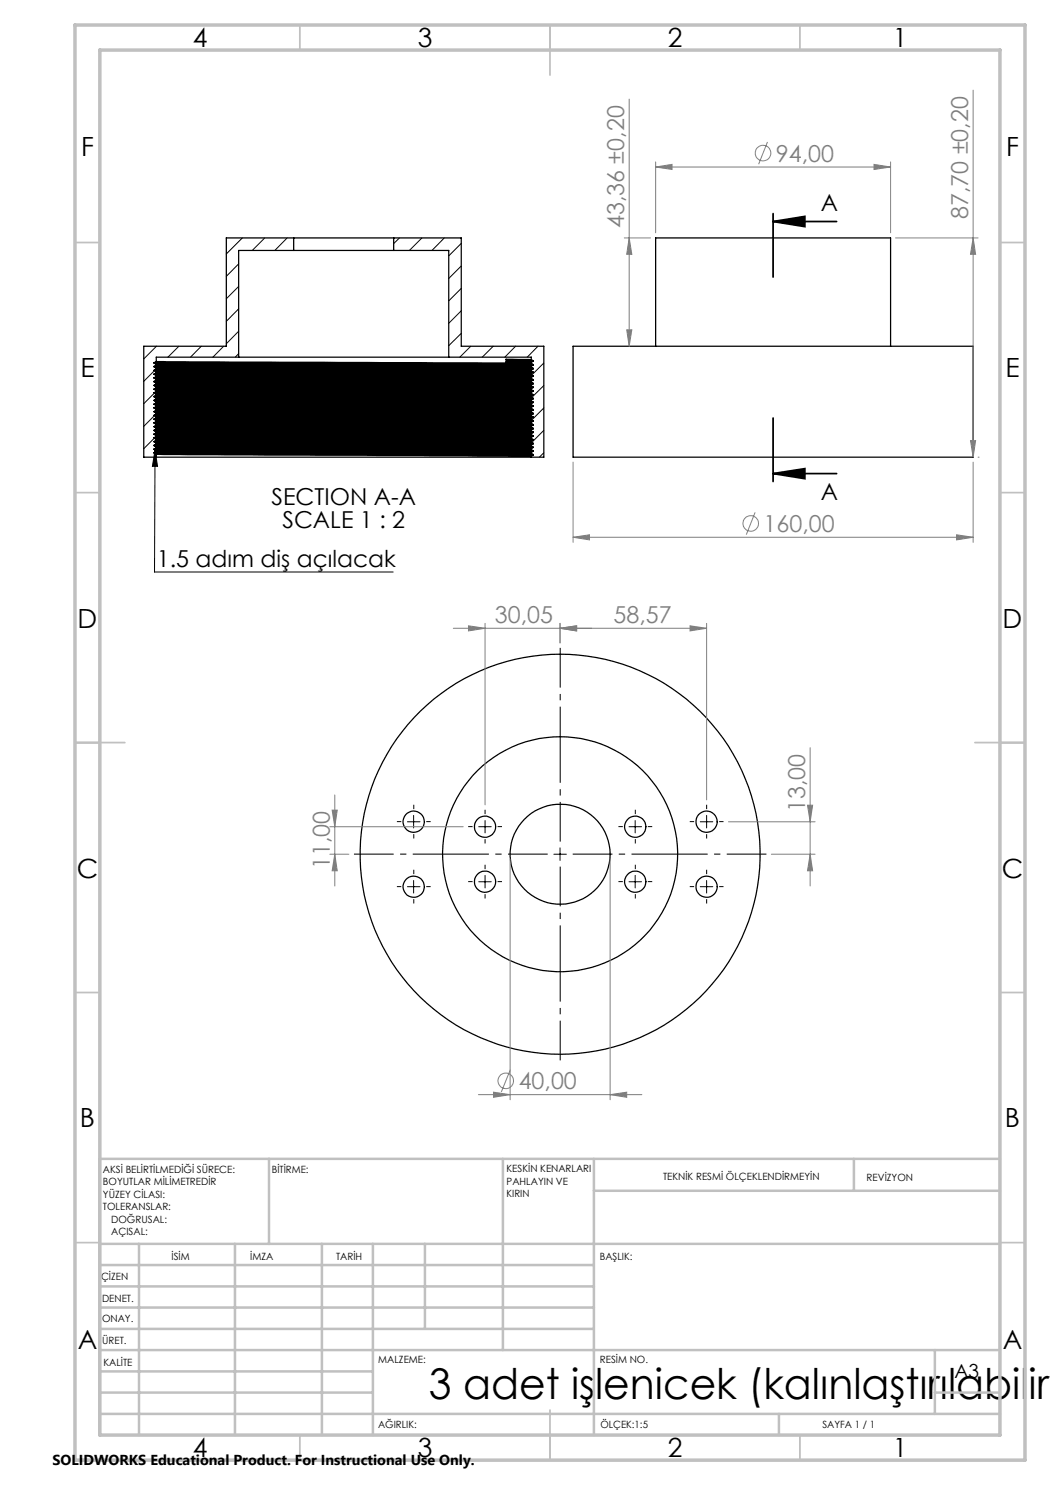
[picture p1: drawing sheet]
<svg xmlns="http://www.w3.org/2000/svg" width="210mm" height="297mm" viewBox="0 0 210 297" stroke-linecap="round" stroke-linejoin="round" font-family="sans-serif">
<g fill="none" stroke="#000" stroke-width=".25">
<path d="M58.7 50.1h20M58.7 47.6h20M58.7 50.1h-11v21.3M58.7 47.6h-13.4v21.6h-16.5v22.2h2.5M58.7 47.6v2.5M78.7 50.1h11v21.3M78.7 47.6v2.5M78.7 47.6h13.6v21.6h16.5v22.2h-2.5M30.8 72.5l75.6 .4M30.8 73.3l75.6 .4M30.8 77l75.6 .4M30.8 79.3l75.6 .4"/>
<path d="M30.8 74l75.7 .4M30.8 74.8l75.6 .3M30.8 75.5l75.6 .4M30.8 76.3l75.6 .4M30.8 78.5l75.6 .4M30.8 77.8l75.6 .3M30.8 74.1l.5 .3M30.8 74.1l75.8 .4M30.8 75.6l.5 .2v.3M30.8 75.6l75.8 .4M30.8 74.9l.5 .2M30.8 74.9l75.8 .3"/>
<path d="M30.8 73.4l.5 .2M30.8 73.4l75.8 .4M30.8 79.4l.5 .2M30.8 79.4l75.8 .4M30.8 72.6l.5 .2M30.8 72.6l75.8 .4M30.8 76.4l.5 .2M30.8 76.4l75.8 .4M30.8 78.6l.5 .3M30.8 78.6l75.8 .4M30.8 77.1l.5 .3M30.8 77.1l75.8 .4"/>
<path d="M30.8 77.9l.5 .2M30.8 77.9l75.8 .3M30.8 79.3v.1M30.8 76.3v.1M30.8 74.8v.1M30.8 73.3v.1M30.8 74v.1M30.8 77.8v.1M30.8 75.5v.1M30.8 72.5v.1M30.8 77v.1M30.8 78.5v.1"/>
<path d="M31.3 79.1l73 .3h2l.3 .4M31.3 72.3l75 .4M31.3 79.6h.1M31.3 79.8l75 .4M31.3 76.6h.1M31.3 76.8l75 .4M31.3 78.9h.1M31.3 72.8h.1M31.3 73.1l75 .3M31.3 74.4h.1M31.3 74.5l75 .4M31.3 75.1h.1"/>
<path d="M31.3 75.3l75 .4M31.3 73.6l75 .4M31.3 73.8l75 .4M31.3 76.1l75 .3M31.3 78.1h.1M31.3 78.3l75 .4M31.3 77.4h.1M31.3 77.5l75 .4M31.3 72.3l-.5 .2M31.3 79.8l-.5 .2M31.3 73.1l-.5 .2M31.3 76.8l-.5 .2"/>
<path d="M31.3 79.1l-.5 .2M31.3 73.8l-.5 .2M31.3 74.5l-.5 .3M31.3 75.3l-.5 .2M31.3 76.1l-.5 .2M31.3 78.3l-.5 .2M31.3 77.5l-.5 .3M31.3 72.8v.3M31.3 73.6v.2M31.3 74.4v.1M31.3 75.1v.2M31.3 76.6v.2"/>
<path d="M31.3 77.4v.1M31.3 78.1v.2M31.3 78.9v.2M31.3 79.6v.2M31.3 79.6l75 .4M31.3 76.6l75 .4M31.3 78.9l75 .3M31.3 72.9l75 .3M31.3 74.4l75 .4M31.3 75.1l75 .4M31.3 75.9l75 .3M31.3 78.1l75 .4"/>
<path d="M31.3 77.4l75 .3M47.7 71.4h42M47.7 71.4h-16.4v.9M89.7 71.4h16.6v.5M101.2 71.9h5.1M101.2 72.4l5.1 .1M101.2 71.9v.5M101.2 71.9l.4 .2M101.6 72.1l5 .1M101.6 72.2h5M101.6 72.2l-.4 .2M101.6 72.1v.1"/>
<path d="M106.3 78.7l.3 .3M106.3 77.9l.3 .3M106.3 77.2l.3 .3M106.3 76.4l.3 .4M106.3 75.7l.3 .3M106.3 74.9l.3 .3M106.3 74.2l.3 .3M106.3 73.4l.3 .4M106.3 72.7l.3 .3M106.3 71.9l.3 .3M106.3 72.5v.2M106.3 73.2v.2"/>
<path d="M106.3 74v.2M106.3 74.8v.1M106.3 75.5v.2M106.3 76.2v.2M106.3 77v.2M106.3 77.7v.2M106.3 78.5v.2M106.3 79.2v.2M106.3 80v.2M106.6 79.8l-.3 .2M106.6 79l-.3 .2M106.6 78.2l-.3 .3"/>
<path d="M106.6 77.5l-.3 .2M106.6 76.8l-.3 .2M106.6 76l-.3 .2M106.6 75.2l-.3 .3M106.6 74.5l-.3 .3M106.6 73.8l-.3 .2M106.6 73l-.3 .2M106.6 72.2l-.3 .3M106.6 72.2h.1M114.6 69.2h80v22.2h-80zM131.1 69.2v-21.6h47v21.6M30.8 90.5l75.6 .4"/>
<path d="M30.8 80l75.6 .4M30.8 84.5l75.6 .4M30.8 83l75.6 .4M30.8 83.8l75.6 .3M30.8 81.5l75.6 .4M30.8 82.3l75.6 .4M30.8 85.3l75.6 .4M30.8 89.8l75.6 .3M30.8 86l75.6 .4M30.8 87.5l75.6 .4M30.8 89l75.6 .4M30.8 86.8l75.6 .3"/>
<path d="M30.8 88.3l75.7 .3M30.8 80.8l75.6 .3M30.8 86.9l.5 .2M30.8 86.9l75.8 .3M30.8 88.4l.5 .2M30.8 88.4l75.8 .4M30.8 87.6l.5 .3M30.8 87.6l75.8 .4M30.8 80.1l.5 .3M30.8 80.1l75.8 .4M30.8 89.1l.5 .3M30.8 89.1l75.8 .4"/>
<path d="M30.8 84.6l.5 .3M30.8 84.6l75.8 .4M30.8 89.9l.5 .2M30.8 89.9l75.8 .3M30.8 85.4l.5 .2M30.8 85.4l75.8 .4M30.8 83.9l.5 .2M30.8 83.9l75.8 .3M30.8 90.6l.5 .3M30.8 90.6l75.8 .4M30.8 83.1l.5 .3M30.8 83.1l75.8 .4"/>
<path d="M30.8 82.4l.5 .2M30.8 82.4l75.8 .4M30.8 81.6l.5 .3M30.8 81.6l75.8 .4M30.8 80.9l.5 .2M30.8 80.9l75.8 .3M30.8 86l.5 .4M30.8 86.1l75.8 .4M30.8 87.5v.1M30.8 86.8v.1M30.8 89v.1M30.8 80v.1"/>
<path d="M30.8 83.8v.1M30.8 89.8v.1M30.8 90.5v.1M30.8 83v.1M30.8 85.3v.1M30.8 81.5v.1M30.8 80.8v.1M30.8 88.3v.1M30.8 82.3v.1M30.8 84.5v.1M31.3 90.1h.1M31.3 90.3l75 .4"/>
<path d="M31.3 84.1h.1M31.3 84.3l75 .4M31.3 83.4h.1M31.3 83.5l75 .4M31.3 81.1h.1M31.3 81.3l75 .4M31.3 82.6h.1M31.3 82.8l75 .4M31.3 81.9h.1M31.3 82.1l75 .3M31.3 84.9h.1M31.3 85.1l75 .3"/>
<path d="M31.3 89.4h.1M31.3 89.5l75 .4M31.3 85.6h.1M31.3 85.8l75 .4M31.3 87.1h.1M31.3 87.3l75 .4M31.3 88.6h.1M31.3 88.8l75 .4M31.3 86.4h.1M31.3 86.5l75 .4M31.3 87.9l75 .3M31.3 88l75 .4"/>
<path d="M31.3 80.4h.1M31.3 80.5l75 .4M31.3 90.9h.1M31.3 91.4h75M31.3 90.3l-.5 .2M31.3 84.3l-.5 .2M31.3 82.8l-.5 .2M31.3 83.5l-.5 .3M31.3 81.3l-.5 .2M31.3 82.1l-.5 .2M31.3 85.1l-.5 .2M31.3 89.5l-.5 .3"/>
<path d="M31.3 85.8l-.5 .2M31.3 87.3l-.5 .2M31.3 88.8l-.5 .2M31.3 86.5l-.5 .3M31.3 88l-.5 .3M31.3 80.5l-.5 .3M31.3 80.4v.1M31.3 81.1v.2M31.3 81.9v.2M31.3 82.6v.2M31.3 83.4v.1M31.3 84.1v.2"/>
<path d="M31.3 84.9v.2M31.3 85.6v.2M31.3 86.4v.1M31.3 87.1v.2M31.3 87.9v.1M31.3 88.6v.2M31.3 89.4v.1M31.3 90.1v.2M31.3 90.9v.5M31.3 90.9l75 .3M31.3 90.1l75 .4M31.3 84.1l75 .4"/>
<path d="M31.3 83.4l75 .3M31.3 81.1l75 .4M31.3 82.6l75 .4M31.3 81.9l75 .3M31.3 84.9l75 .3M31.3 89.4l75 .3M31.3 85.6l75 .4M31.3 87.1l75 .4M31.3 88.6l75 .4M31.3 86.4l75 .3M31.3 80.4l75 .3M106.3 90.7l.3 .3"/>
<path d="M106.3 89.9l.3 .3M106.3 89.2l.3 .3M106.3 88.4l.3 .4M106.3 87.7l.3 .3M106.3 86.9l.3 .3M106.3 86.2l.3 .3M106.3 85.4l.3 .4M106.3 84.7l.3 .3M106.3 83.9l.3 .3M106.3 83.2l.3 .3M106.3 82.4l.3 .4M106.3 81.7l.3 .3"/>
<path d="M106.3 80.9l.3 .3M106.3 80.2l.3 .3M106.3 80.7v.2M106.3 81.5v.2M106.3 82.2v.2M106.3 83v.2M106.3 83.7v.2M106.3 84.5v.2M106.3 85.2v.2M106.3 86v.2M106.3 86.7v.2M106.3 87.5v.2"/>
<path d="M106.3 88.2v.2M106.3 89v.2M106.3 89.7v.2M106.3 90.5v.2M106.3 91.2v.2M106.6 90.2l-.3 .3M106.6 89.5l-.3 .2M106.6 88.8l-.3 .2M106.6 88l-.3 .2M106.6 87.2l-.3 .3M106.6 86.5l-.3 .2M106.6 85.8l-.3 .2"/>
<path d="M106.6 85l-.3 .2M106.6 84.2l-.3 .3M106.6 83.5l-.3 .2M106.6 82.8l-.3 .2M106.6 82l-.3 .2M106.6 81.2l-.3 .3M106.6 80.5l-.3 .2M106.6 91l-.3 .2"/>
<circle cx="82.7" cy="164.3" r="2.14"/>
<circle cx="82.8" cy="177.3" r="2.13"/>
<circle cx="97" cy="165.3" r="2.13"/>
<circle cx="97" cy="176.3" r="2.13"/>
<circle cx="112" cy="170.8" r="23.5"/>
<circle cx="112" cy="170.8" r="40"/>
<circle cx="112" cy="170.8" r="10"/>
<circle cx="127.1" cy="165.3" r="2.13"/>
<circle cx="127.1" cy="176.3" r="2.13"/>
<circle cx="141.3" cy="164.4" r="2.13"/>
<circle cx="141.3" cy="177.3" r="2.12"/>
</g>
<g fill="none" stroke="#000" stroke-width=".2">
<path d="M47.7 52.8l-2.4 2.5M47.7 57.3l-2.4 2.5M48.5 47.6l-3.2 3.2M53 47.6l-2.6 2.5M57.4 47.6l-2.4 2.5M79.9 47.6l-1.2 1.1M84.4 47.6l-2.5 2.5M88.9 47.6l-2.5 2.5M92.3 48.7l-2.6 2.5M92.3 53.2l-2.6 2.5M92.3 57.7l-2.6 2.5M30.9 74.2l-2.1 2.1"/>
<path d="M30.9 78.6l-2.1 2.1M31.3 73.8h-.1M31.3 78.3h-.1M31.3 69.2l-2.5 2.6M35.8 69.2l-2.2 2.2M40.3 69.2l-2.2 2.2M44.7 69.2l-2.1 2.2M47.7 61.8l-2.4 2.5M47.7 66.2l-2.4 2.6M47.7 70.7l-.6 .7M92.3 62.2l-2.6 2.5M92.3 66.7l-2.6 2.4"/>
<path d="M94.2 69.2l-2.2 2.2M98.6 69.2l-2.2 2.2M103.1 69.2l-2.1 2.2M107.6 69.2l-2.2 2.2M108.8 72.6l-2.4 2.4M108.8 77.1l-2.4 2.4M30.9 83.1l-2.1 2.2M30.9 87.6l-2.1 2.1M31 90l.5 3.3h-1zM31 90l-.1 24.4h47.7M31.3 82.8l-.1 .1M31.3 87.2l-.2 .2"/>
<path d="M108.8 81.6l-2.4 2.4M108.8 86.1l-2.4 2.4M108.8 90.6l-.9 .8M81.5 164.4h2.5M81.5 177.3h2.5M82.7 163.1v2.5M82.7 176.1v2.5M95.7 176.4h2.5M95.7 165.3h2.5M97 164.1v2.5M97 175.1v2.5M110.8 170.8h2.5"/>
<path d="M112 169.6v2.5M125.8 176.4h2.5M125.8 165.3h2.5M127 164.1v2.5M127 175.1v2.5M140.1 164.4h2.5M140.1 177.3h2.5M141.3 163.1v2.5M141.3 176.1v2.5"/>
</g>
<g fill="none" stroke="#808080" stroke-width=".2">
<path d="M125.8 19.8v49.4M194.6 18v73.4M131.1 33.4l3.3-.5v1zM131.1 32.4v14.2M131.1 33.4h47M153.5 28.4l-1.8 4.4M174.8 32.9l3.3 .5-3.3 .5zM178.1 32.4v14.2M124.8 47.6h5.3M125.8 47.6l.6 3.3h-1.1zM179.1 47.6h16.5M194.6 47.6l.5 3.3h-1z"/>
<path d="M125.3 66h1.1l-.6 3.2zM114.6 92.4v16.1M194.1 88.1h1l-.5 3.3zM194.6 92.4v16.1M195.6 91.4h.1M114.6 107.5l3.3-.5v1zM114.6 107.5h80M151 102.5l-1.7 4.4M191.3 107l3.3 .5-3.3 .5zM90.7 125.7h50.6M93.7 125.2l3.3 .5-3.3 .5zM97 124.7v36.3"/>
<path d="M112 125.7l3.3-.5v1zM112 124.7v3.9M138 125.2l3.3 .5-3.3 .5zM141.3 124.7v35.3M67 159v18.2M162 149.5v27.7M66 165.3h26.6M66 170.8h3.8M66.4 162h1.1l-.5 3.3zM67 170.8l.5 3.4h-1.1zM102 171.8v48.2M122 171.8v48.2"/>
<path d="M145.7 164.4h17.3M154.3 170.8h8.7M161.5 161h1l-.5 3.4zM162 170.8l.5 3.4h-1zM95.7 218.9h32.7M98.7 218.4l3.3 .5-3.3 .6zM102.1 214l-1.8 4.4M122 218.9l3.3-.5v1.1z"/>
<circle cx="152.6" cy="30.6" r="1.55"/>
<circle cx="150.1" cy="104.7" r="1.55"/>
<circle cx="101.1" cy="216.2" r="1.55"/>
</g>
<path d="M154.6 44.3l6.4-1v2zM154.6 44.3h12.7M154.6 42.7v12.7M154.6 94.7l6.4-1v2zM154.6 83.6v12.7M154.6 94.7h12.7" fill="none" stroke="#000" stroke-width=".35"/>
<path d="M109.5 170.8h-38.7M112 168.3v-38.7M112 173.3v38.8M114.5 170.8h38.8" fill="none" stroke="#000" stroke-width=".2" stroke-dasharray="15.2 1.3 1.3 1.3" stroke-dashoffset="7.3" stroke-linecap="butt"/>
<g fill="none" stroke="#000" stroke-width=".2" stroke-dasharray="15.2 1.3 1.3 1.3" stroke-linecap="butt">
<path d="M80.3 164.3h-.9M80.3 177.3h-.9M82.8 161.8v-.8M82.8 166.8v.9M82.8 174.8v-.8M82.8 179.8v.9M85.3 164.3h.8M85.3 177.3h.8M94.5 176.3h-.9M94.5 165.3h-.9M97 173.8v-.8M97 178.8v.9"/>
<path d="M97 162.8v-.8M97 167.8v.9M99.5 176.3h.9M99.5 165.3h.9M124.6 176.3h-.9M124.6 165.3h-.9M127.1 173.8v-.8M127.1 178.8v.9M127.1 162.8v-.8M127.1 167.8v.9M129.6 176.3h.8M129.6 165.3h.8"/>
<path d="M138.8 177.3h-.8M138.8 164.3h-.8M141.3 174.8v-.8M141.3 179.8v.9M141.3 161.8v-.8M141.3 166.8v.9M143.8 177.3h.9M143.8 164.3h.9"/>
</g>
<g fill="none" stroke="#c0c0c0" stroke-width=".35">
<path d="M60 5v5M110 5v10M160 5v5M15 48.5h5M200 48.5h5M15 98.5h5M200 98.5h5M15 148.5h10M195 148.5h10M15 198.5h5M200 198.5h5M15 248.5h5"/>
<path d="M200 248.5h5M60 287v5M110 282v10M160 287v5"/>
</g>
<g fill="none" stroke="#c0c0c0" stroke-width=".5">
<path d="M53.8 231.8v17M100.6 231.8v38.2M118.8 231.8v55.2M118.8 238.2h81.2M170.8 231.8v6.4M200 231.8h-180v55.2M20 248.8h180M20 257.3h98.8M20 253h98.8M27.8 248.8v38.2M47 248.8v38.2M64.4 248.8v38.2"/>
<path d="M74.6 248.8v38.2M85 248.8v17M20 265.8h98.8M20 261.5h98.8M20 278.5h54.6M20 274.3h54.6M20 270h180M187 278.5h13M187 270v12.8M20 282.8h180M155.8 282.8v4.2"/>
</g>
<path d="M15 5h190v287h-190zM20 10h180v277h-180z" fill="none" stroke="#c0c0c0" stroke-width=".7"/>
<g fill="#000">
<path d="M31 90l.5 3.3h-1z"/>
<path d="M154.6 44.3l6.4-1v2zM154.6 94.7l6.4-1v2z"/>
</g>
<g fill="#808080">
<path d="M138 125.2l3.3 .5-3.3 .5zM112 125.7l3.3-.5v1z"/>
<path d="M93.7 125.2l3.3 .5-3.3 .5zM112 125.7l3.3-.5v1zM98.7 218.4l3.3 .5-3.3 .6zM122 218.9l3.3-.5v1.1zM114.6 107.5l3.3-.5v1zM191.3 107l3.3 .5-3.3 .5zM131.1 33.4l3.3-.5v1zM174.8 32.9l3.3 .5-3.3 .5z"/>
<path d="M194.1 88.1h1l-.5 3.3zM194.6 47.6l.5 3.3h-1z"/>
<path d="M66.4 162h1.1l-.5 3.3zM67 170.8l.5 3.4h-1.1zM161.5 161h1l-.5 3.4zM162 170.8l.5 3.4h-1zM125.8 47.6l.6 3.3h-1.1zM125.3 66h1.1l-.6 3.2z"/>
</g>
<text font-size="8.5" x="85.8" y="279.7">3 adet işlenicek (kalınlaştırılabilir)</text>
<g font-size="5.3">
<text x="38.5" y="9.5">4</text>
<text x="83.5" y="9.5">3</text>
<text x="133.5" y="9.5">2</text>
<text x="178.5" y="9.5">1</text>
<text x="16.2" y="31.2">F</text>
<text x="201.2" y="31.2">F</text>
<text x="16.1" y="75.5">E</text>
<text x="201.1" y="75.5">E</text>
<text x="15.5" y="125.5">D</text>
<text x="200.5" y="125.5">D</text>
<text x="15.4" y="175.5">C</text>
<text x="200.4" y="175.5">C</text>
<text x="16" y="225.5">B</text>
<text x="201" y="225.5">B</text>
<text x="15.5" y="269.7">A</text>
<text x="200.5" y="269.7">A</text>
<text x="38.5" y="291.5">4</text>
<text x="83.5" y="291.5">3</text>
<text x="133.5" y="291.5">2</text>
<text x="178.5" y="291.5">1</text>
</g>
<g font-size="4.7" fill="#808080">
<text x="155.2" y="32.3">94,00</text>
<text x="124.8" y="45.7" transform="rotate(-90 124.8 45.7)">43,36 ±0,20</text>
<text x="193.6" y="43.8" transform="rotate(-90 193.6 43.8)">87,70 ±0,20</text>
<text x="152.7" y="106.4">160,00</text>
<text x="99" y="124.6">30,05</text>
<text x="122.7" y="124.6">58,57</text>
<text x="161" y="162.5" transform="rotate(-90 161 162.5)">13,00</text>
<text x="66" y="173.8" transform="rotate(-90 66 173.8)">11,00</text>
<text x="103.7" y="217.9">40,00</text>
</g>
<g font-size="4.7">
<text x="164.2" y="42.2">A</text>
<text x="54.3" y="101.1">SECTION A-A</text>
<text x="164.2" y="100.1">A</text>
<text x="56.5" y="105.6">SCALE 1 : 2</text>
<text x="31.4" y="113.3">1.5 adım diş açılacak</text>
</g>
<text font-size="3.9" x="190.9" y="275.5">A3</text>
<text font-size="2.9" x="10.5" y="292.9">SOLIDWORKS Educational Product. For Instructional Use Only.</text>
<g font-size="2">
<text x="20.6" y="234.6">AKSİ BELİRTİLMEDİĞİ SÜRECE:</text>
<text x="20.6" y="237.1">BOYUTLAR MİLİMETREDİR</text>
<text x="20.6" y="239.6">YÜZEY CİLASI:</text>
<text x="54.4" y="234.6">BİTİRME:</text>
<text x="101.3" y="234.5">KESKİN KENARLARI</text>
<text x="101.3" y="237">PAHLAYIN VE</text>
<text x="101.3" y="239.5">KIRIN</text>
<text x="132.6" y="236">TEKNİK RESMİ ÖLÇEKLENDİRMEYİN</text>
<text x="173.3" y="236.2">REVİZYON</text>
<text x="20.6" y="242.1">TOLERANSLAR:</text>
<text x="22.2" y="244.6">DOĞRUSAL:</text>
<text x="22.2" y="247.1">AÇISAL:</text>
<text x="34.3" y="252">İSİM</text>
<text x="50" y="251.9">İMZA</text>
<text x="67.2" y="251.9">TARİH</text>
<text x="120" y="251.9">BAŞLIK:</text>
<text x="20.2" y="256.1">ÇİZEN</text>
<text x="20.4" y="260.3">DENET.</text>
<text x="20.4" y="264.4">ONAY.</text>
<text x="20.5" y="268.8">ÜRET.</text>
<text x="20.7" y="273.1">KALİTE</text>
<text x="75.6" y="272.5">MALZEME:</text>
<text x="120" y="272.5">RESİM NO.</text>
<text x="75.6" y="285.5">AĞIRLIK:</text>
<text x="120.1" y="285.6">ÖLÇEK:1:5</text>
<text x="164.5" y="285.6">SAYFA 1 / 1</text>
</g>
</svg>
